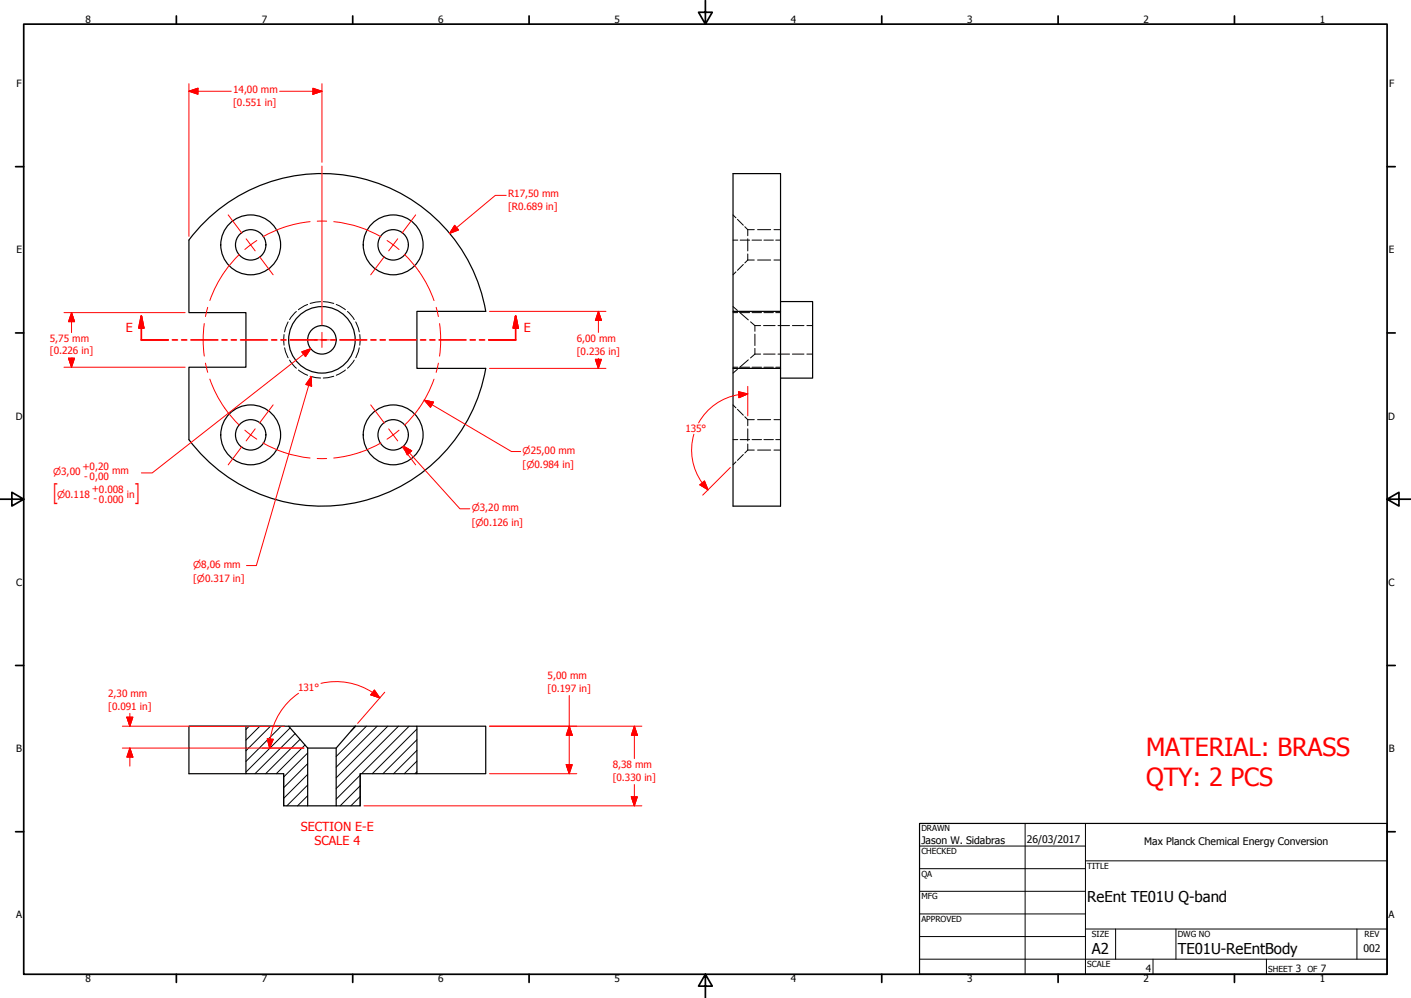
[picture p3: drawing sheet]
<svg xmlns="http://www.w3.org/2000/svg" width="594mm" height="420mm" viewBox="0 0 594 420" stroke-linecap="round" stroke-linejoin="round" font-family="sans-serif">
<!-- layer: Hidden Narrow (ANSI) -->
<g fill="none" stroke="#000" stroke-width=".51">
<path d="M86.3 93.3a70 70 0 0 1 118.2 37.8h-29v24h29a70 70 0 0 1-52.6 56.1 70 70 0 0 1-72.4-26.1v-30.5h24v-23h-24v-30.5zM308.6 131.1v24h20M328.6 131.1h-20v-58h20v140h-20v-58M328.6 127h13.5v32.2h-13.5M103.5 305.7h18l8 9.2v24.4h-10.1v-13.6h-15.9zM103.5 305.7h-24v20h24M121.5 305.7h28M129.5 314.9h12M149.5 305.7h26v20h-23.8v13.6h-10.2v-24.4zM175.5 305.7h29v20h-29M119.4 325.7v13.6M129.5 339.3h12"/>
<path d="M151.7 325.7v13.6"/>
<circle cx="105.5" cy="103.1" r="6.4"/>
<circle cx="105.5" cy="103.1" r="12.6"/>
<circle cx="165.5" cy="103.1" r="6.4"/>
<circle cx="165.5" cy="103.1" r="12.6"/>
<circle cx="135.5" cy="143.1" r="6"/>
<circle cx="135.5" cy="143.1" r="14"/>
<circle cx="105.5" cy="183.1" r="6.4"/>
<circle cx="105.5" cy="183.1" r="12.6"/>
<circle cx="165.5" cy="183.1" r="6.4"/>
<circle cx="165.5" cy="183.1" r="12.6"/>
</g>
<!-- layer: Hidden (ANSI) -->
<g fill="none" stroke="#000" stroke-width=".42">
<path d="M308.6 90.5l1.3 1.2M310.5 92.4l2.5 2.4M313.6 95.4l1.2 1.3M314.8 96.7v2.6M314.8 96.7h2.8M319 96.7h5.5M325.9 96.7h2.7M308.6 101.1h2M309.9 114.4l-1.3 1.3M311.6 101.1h4M313 111.3l-2.5 2.5M314.8 100.5v5.1"/>
<path d="M314.8 106.9v2.6M314.8 109.5l-1.2 1.2M314.8 109.5h2.8M316.6 101.1h4M319 109.5h5.5M321.6 101.1h4M325.9 109.5h2.7M326.6 101.1h2M121.3 135.5l-1.5 4.2M124.8 131.1l-2.9 3.5M129.5 128.2l-3.9 2.2M135 127l-4.4 .7"/>
<path d="M136.1 127l4.4 .7M141.6 128.2l3.8 2.2M146.3 131.1l2.9 3.5M149.8 135.5l1.5 4.2M308.6 131.6h2M308.6 129.1l1.9 1.6M311.4 131.5l3.7 3.2M311.6 131.6h4M316 135.5l1.8 1.6M316.6 131.6h4M317.8 137.1v2.4M317.8 137.1h2.5"/>
<path d="M321.5 137.1h4.8M321.6 131.6h4M326.6 131.6h2M327.6 137.1h4.8M333.6 137.1h4.9M339.7 137.1h2.4M119.6 140.8v4.5M119.8 146.4l1.5 4.2M121.9 151.6l2.9 3.4M125.6 155.8l3.9 2.2M130.6 158.4l4.4 .8M140.5 158.4l-4.4 .8"/>
<path d="M145.4 155.8l-3.8 2.2M149.2 151.6l-2.9 3.4M151.3 146.4l-1.5 4.2M151.5 140.8v4.5M308.6 154.6h2M310.5 155.5l-1.9 1.6M311.6 154.6h4M315.1 151.5l-3.7 3.2M316.6 154.6h4M317.8 140.7v4.8M317.8 146.7v2.4M317.8 149.1l-1.8 1.6"/>
<path d="M317.8 149.1h2.5M321.5 149.1h4.8M321.6 154.6h4M326.6 154.6h2M327.6 149.1h4.8M333.6 149.1h4.9M339.7 149.1h2.4M308.6 170.5l1.3 1.2M310.5 172.3l2.5 2.5M313.6 175.5l1.2 1.2M314.8 176.7v2.5M314.8 176.7h2.8"/>
<path d="M319 176.7h5.5M325.9 176.7h2.7M308.6 185.1h2M309.9 194.4l-1.3 1.3M311.6 185.1h4M313 191.3l-2.5 2.5M314.8 180.5v5.2M314.8 186.9v2.6M314.8 189.5l-1.2 1.2M314.8 189.5h2.8M316.6 185.1h4M319 189.5h5.5"/>
<path d="M321.6 185.1h4M325.9 189.5h2.7M326.6 185.1h2"/>
</g>
<!-- layer: Symbol (ANSI) -->
<g fill="none" stroke="#f00" stroke-width=".72">
<path d="M59.5 133.1l1 5h-2zM59.5 133.1v10h11.3M217.1 133.1l1 5h-2zM217.1 133.1v10h-11.3M72.6 143.1h2.1M76.5 143.1h2.1M80.4 143.1h11.3M93.5 143.1h2.1M97.4 143.1h2.1M101.3 143.1h11.3M114.4 143.1h2.1M118.3 143.1h2.1"/>
<path d="M122.2 143.1h11.3M135.3 143.1h2.1M139.2 143.1h2.1M143.1 143.1h11.3M156.2 143.1h2.1M160.1 143.1h2.1M164 143.1h11.3M177.1 143.1h2.1M181 143.1h2.1M184.9 143.1h11.3M198 143.1h2.1M201.9 143.1h2.1"/>
</g>
<g fill="#f00" stroke="#f00" stroke-width=".72">
<path d="M59.5 133.1l1 5z"/>
<path d="M59.5 133.1l1 5h-2z"/>
<path d="M217.1 133.1l1 5z"/>
<path d="M217.1 133.1l1 5h-2z"/>
</g>
<!-- layer: Section Line (ANSI) -->
<g fill="none" stroke="#000" stroke-width=".72">
<path d="M10 10.2h574v400h-574zM74.3 6.7v3.5M148.5 6.7v3.5M222.8 6.7v3.5M297 .1v10.1l-2.9-5h5.8l-2.9 5M371.2 6.7v3.5M445.5 6.7v3.5M519.7 6.7v3.5M6.6 70.2h3.4M584 70.2h3.4M6.6 140.2h3.4M584 140.2h3.4"/>
<path d="M0 210.2h10l-5-2.9v5.7l5-2.8M584 210.2l5 2.8v-5.7l-5 2.9h10M6.6 280.2h3.4M584 280.2h3.4M6.6 350.2h3.4M584 350.2h3.4M74.3 410.2v3.4M148.5 410.2v3.4M222.8 410.2v3.4M297 410.2l2.9 5h-5.8l2.9-5v10M371.2 410.2v3.4M445.5 410.2v3.4"/>
<path d="M519.7 410.2v3.4"/>
</g>
<!-- layer: Visible (ANSI) -->
<g fill="none" stroke="#000" stroke-width=".42">
<path d="M387.2 356.2h69.8M431.6 346.7v63.5M457 346.7v63.5M387.2 365.7h69.8M387.2 375.2h69.8M457 362.4h127M387.2 384.8h69.8M387.2 394.3h69.8M457 391.1h127M469.7 391.1v12.7M495.1 391.1v12.7M571.3 391.1v12.7"/>
<path d="M387.2 403.8h196.8M485.5 403.8v6.4M533.2 403.8v6.4"/>
</g>
<path d="M387.2 346.7h196.8v63.5h-196.8z" fill="none" stroke="#000" stroke-width=".51"/>
<!-- layer: Title (ANSI) -->
<g fill="none" stroke="#000" stroke-width=".42">
<path d="M104.9 305.7l-1.4 1.4M109.4 305.7l-5.9 5.9M113.9 305.7l-10.4 10.4M118.4 305.7l-14.9 14.9M122.2 306.5l-18.7 18.6M124.2 308.8l-16.8 16.9M126.3 311.3l-14.5 14.4M128.4 313.6l-12.1 12.1M129.5 317l-10.1 10.1M149.8 305.7l-2 2M154.3 305.7l-12.8 12.8M158.8 305.7l-17.3 17.3"/>
<path d="M163.3 305.7l-21.8 21.8M167.8 305.7l-26.3 26.3M172.3 305.7l-20 20M175.5 315.9l-9.8 9.8M175.5 311.4l-14.3 14.3M175.5 306.9l-18.8 18.8M129.5 335l-4.2 4.3M129.5 330.5l-8.7 8.8M129.5 326l-10.1 10.1M129.5 321.5l-10.1 10.1M151.7 335.3l-4 4M151.7 330.8l-8.5 8.5"/>
<path d="M151.7 326.3l-10.2 10.1M175.5 324.9l-.8 .8M175.5 320.4l-5.3 5.3"/>
</g>
<!-- layer: Hatch (ANSI) -->
<g fill="none" stroke="#f00" stroke-width=".42">
<path d="M79.5 38.4l3.9-1.3v2.6zM79.5 38.4h17.9M79.5 35.2v64.3M117.7 38.4h17.9M131.7 37.1l3.9 1.3-3.9 1.3zM135.6 35.2v33.1M191.4 94.9l1.7 1.9-3.8 1.5zM213.1 82.3h-4.5l-19.3 16M26.9 131.6h51.1M30.1 131.6l1.3 3.8h-2.5zM30.1 131.6v8.4M206.1 131.1h49"/>
<path d="M251.9 131.1l1.3 3.8h-2.5zM251.9 131.1v8.9M26.9 154.6h51.1M28.9 150.8h2.5l-1.3 3.8zM30.1 150.8h.1M30.1 150.8v3.8M127 148.1l3.8-1.3-2.2 3.3zM130.8 146.8l-66.7 52.3h-4.6M131 158.6l.2 4-2.4-.7zM131 158.6l-23.1 79.5h-4.1M206.1 155.1h49M250.7 151.3h2.5l-1.3 3.8z"/>
<path d="M251.9 150.9v4.2M178.6 168.5l3.9 .8-1.2 2.2zM178.6 168.5l36.7 21.6h3.9M310.9 164.9l3.9 .9-3.7 1.6zM311 166.1a23.6 23.6 0 0 0-16.9 11.9M314.8 165.8l-3.8 .4M314.8 162.7v12.4M169.8 187.8l3.5 2-1.9 1.7zM169.8 187.8l23.9 26.4h4.1M292.1 182.8a23.7 23.7 0 0 0 6 23.4M307.5 196.8l-11.6 11.6M294.7 204.1l1.9-1.6 1.5 3.7z"/>
<path d="M125.7 291.9a28 28 0 0 0-12.2 23M135.1 287.7a28 28 0 0 1 21.8 3.8M156.9 291.5l3 2.3M157.6 290.5l2.3 3.3-3.8-1.3zM162 291.4l-11.4 13.1M239.7 292.8v32.9M51.5 305.7h68.5M51.5 314.9h76.5M53.4 301.9h2.5l-1.2 3.8zM54.7 314.9l1.2 3.8h-2.5zM54.7 300.3v5.4M54.7 314.9v7.7"/>
<path d="M112.5 311.1l2.6 .1-1.6 3.7zM206.1 305.7h64.2M239.7 305.7l1.2 3.8h-2.5zM267.1 305.7l1.3 3.8h-2.6zM267.1 305.7v13.7M153.2 339.3h117.1M206.1 325.7h36.7M238.4 321.9h2.5l-1.2 3.8zM265.8 335.4h2.6l-1.3 3.9zM267.1 330.3v9"/>
</g>
<g fill="#f00" stroke="#f00" stroke-width=".42">
<path d="M238.4 321.9l1.3 3.8z"/>
<path d="M238.4 321.9h2.5l-1.2 3.8z"/>
<path d="M239.7 305.7l1.2 3.8z"/>
<path d="M239.7 305.7l1.2 3.8h-2.5z"/>
<path d="M267.1 305.7l1.3 3.8z"/>
<path d="M267.1 305.7l1.3 3.8h-2.6z"/>
<path d="M265.8 335.4l1.3 3.9z"/>
<path d="M265.8 335.4h2.6l-1.3 3.9z"/>
<path d="M178.6 168.5l3.9 .8z"/>
<path d="M178.6 168.5l3.9 .8-1.2 2.2z"/>
<path d="M191.4 94.9l-2.1 3.4z"/>
<path d="M191.4 94.9l1.7 1.9-3.8 1.5z"/>
<path d="M251.9 131.1l1.3 3.8z"/>
<path d="M251.9 131.1l1.3 3.8h-2.5z"/>
<path d="M250.7 151.3l1.2 3.8z"/>
<path d="M250.7 151.3h2.5l-1.3 3.8z"/>
<path d="M30.1 131.6l1.3 3.8z"/>
<path d="M30.1 131.6l1.3 3.8h-2.5z"/>
<path d="M28.9 150.8l1.2 3.8z"/>
<path d="M28.9 150.8h2.5l-1.3 3.8z"/>
<path d="M131.7 39.7l3.9-1.3z"/>
<path d="M131.7 37.1l3.9 1.3-3.9 1.3z"/>
<path d="M79.5 38.4l3.9-1.3z"/>
<path d="M79.5 38.4l3.9-1.3v2.6z"/>
<path d="M130.8 146.8l-2.2 3.3z"/>
<path d="M127 148.1l3.8-1.3-2.2 3.3z"/>
<path d="M131 158.6l.2 4z"/>
<path d="M131 158.6l.2 4-2.4-.7z"/>
<path d="M112.5 311.1l1 3.8z"/>
<path d="M112.5 311.1l2.6 .1-1.6 3.7z"/>
<path d="M156.1 292.5l3.8 1.3z"/>
<path d="M157.6 290.5l2.3 3.3-3.8-1.3z"/>
<path d="M311.1 167.4l3.7-1.6z"/>
<path d="M310.9 164.9l3.9 .9-3.7 1.6z"/>
<path d="M294.7 204.1l3.4 2.1z"/>
<path d="M294.7 204.1l1.9-1.6 1.5 3.7z"/>
<path d="M169.8 187.8l3.5 2z"/>
<path d="M169.8 187.8l3.5 2-1.9 1.7z"/>
<path d="M53.4 301.9l1.3 3.8z"/>
<path d="M53.4 301.9h2.5l-1.2 3.8z"/>
<path d="M54.7 314.9l1.2 3.8z"/>
<path d="M54.7 314.9l1.2 3.8h-2.5z"/>
</g>
<!-- layer: Detail Boundary (ANSI) -->
<g fill="none" stroke="#f00" stroke-width=".42">
<path d="M135.6 69.9v67M96.1 90.5l5.7 7.6M175 90.5l-5.8 7.6M103.6 100.5l3.8 5.1M109.2 108l5.8 7.7M161.8 108l-5.7 7.7M167.4 100.5l-3.8 5.1M135.6 139.9v6.4M132.4 143.1h6.3M115 170.5l-5.8 7.6M156.1 170.5l5.7 7.6M101.8 188l-5.7 7.7"/>
<path d="M107.4 180.6l-3.8 5M163.6 180.6l3.8 5M169.2 188l5.8 7.7"/>
</g>
<!-- layer: Dimension (ANSI) -->
<g fill="none" stroke="#f00" stroke-width=".42">
<path d="M130.6 93.3a50 50 0 0 0-19.9 6.4M133.6 93.1h3.9M140.5 93.3a50 50 0 0 1 19.9 6.4M100.8 107.1a50 50 0 0 0-12.5 19.4M108.1 101.2l-5 3.9M163 101.3l5 3.8M170.2 107.1a50 50 0 0 1 12.5 19.4M86 136.2l-.5 6.9 .5 6.8M87.4 129.4l-.9 3.9M183.6 129.4l1 3.9M185.1 136.2l.4 6.9-.4 6.8M86.5 152.9l.9 3.8"/>
<path d="M88.3 159.6a50 50 0 0 0 12.5 19.5M182.7 159.6a50 50 0 0 1-12.5 19.5M184.6 152.9l-1 3.9M103.1 181.1l5 3.8M110.7 186.5a50 50 0 0 0 19.8 6.3M133.5 193h4M160.4 186.5a50 50 0 0 1-19.9 6.3M168 181.1l-5.1 3.8"/>
</g>
<g font-size="10.5" fill="#f00">
<text x="482.6" y="318.5">MATERIAL: BRASS</text>
<text x="482.6" y="331">QTY: 2 PCS</text>
</g>
<g font-size="9.3" fill="#f00">
<text x="22.4" y="210.6">[</text>
<text x="56.7" y="210.6">]</text>
</g>
<g font-size="6.3">
<text x="457.8" y="379.6">ReEnt TE01U Q-band</text>
<text x="459.7" y="401.7">A2</text>
<text x="495.9" y="401.8">TE01U-ReEntBody</text>
</g>
<g font-size="5.2" fill="#f00">
<text x="53" y="139.6">E</text>
<text x="220.6" y="139.6">E</text>
<text x="126.7" y="349.7">SECTION E-E</text>
<text x="132.4" y="355.9">SCALE 4</text>
</g>
<g font-size="4.4">
<text x="387.9" y="355.3">Jason W. Sidabras</text>
<text x="432.4" y="354.7">26/03/2017</text>
<text x="481.8" y="355.7">Max Planck Chemical Energy Conversion</text>
<text x="574.1" y="401">002</text>
</g>
<g font-size="4.2">
<text x="36" y="9.8">8</text>
<text x="110.2" y="9.8">7</text>
<text x="184.5" y="9.8">6</text>
<text x="258.7" y="9.8">5</text>
<text x="333" y="9.8">4</text>
<text x="407.2" y="9.8">3</text>
<text x="481.5" y="9.8">2</text>
<text x="555.7" y="9.8">1</text>
<text x="7" y="36.7">F</text>
<text x="584.8" y="36.7">F</text>
<text x="6.9" y="106.7">E</text>
<text x="584.8" y="106.7">E</text>
<text x="6.6" y="176.7">D</text>
<text x="584.5" y="176.7">D</text>
<text x="6.8" y="246.7">C</text>
<text x="584.7" y="246.7">C</text>
<text x="6.8" y="316.7">B</text>
<text x="584.7" y="316.7">B</text>
<text x="6.8" y="386.7">A</text>
<text x="584.6" y="386.7">A</text>
<text x="36" y="413.6">8</text>
<text x="110.2" y="413.6">7</text>
<text x="184.5" y="413.6">6</text>
<text x="258.7" y="413.6">5</text>
<text x="333" y="413.6">4</text>
<text x="407.2" y="413.6">3</text>
<text x="481.5" y="413.6">2</text>
<text x="482.4" y="409.4">4</text>
<text x="545.5" y="409.3">3</text>
<text x="555.7" y="413.6">1</text>
<text x="556" y="409.3">7</text>
</g>
<g font-size="4.2" fill="#f00">
<text x="98.1" y="39.2">14,00 mm</text>
<text x="98.1" y="44.6">[0.551 in]</text>
<text x="213.9" y="83">R17,50 mm</text>
<text x="213.9" y="88.4">[R0.689 in]</text>
<text x="21" y="143.8">5,75 mm</text>
<text x="242.8" y="143.9">6,00 mm</text>
<text x="21" y="149.2">[0.226 in]</text>
<text x="242.8" y="149.3">[0.236 in]</text>
<text x="288.6" y="182">135°</text>
<text x="34.7" y="197.9">+0,20</text>
<text x="220" y="197.2">[⌀0.984 in]</text>
<text x="35.5" y="202.2">- 0,00</text>
<text x="47.2" y="199.7">mm</text>
<text x="38.6" y="207.2">+0.008</text>
<text x="53.4" y="209.5">in</text>
<text x="39.4" y="211.5">- 0.000</text>
<text x="198.6" y="221.3">[⌀0.126 in]</text>
<text x="81.3" y="245.2">[⌀0.317 in]</text>
<text x="230.6" y="285.8">5,00 mm</text>
<text x="45.6" y="293.3">2,30 mm</text>
<text x="125.5" y="291">131°</text>
<text x="230.6" y="291.2">[0.197 in]</text>
<text x="45.6" y="298.7">[0.091 in]</text>
<text x="258" y="323.3">8,38 mm</text>
<text x="258" y="328.7">[0.330 in]</text>
</g>
<g font-size="4" fill="#f00">
<text x="220" y="191.2">⌀25,00 mm</text>
<text x="22.4" y="199.9">⌀3,00</text>
<text x="24" y="209.6">⌀0.118</text>
<text x="198.6" y="215.3">⌀3,20 mm</text>
<text x="81.3" y="239.2">⌀8,06 mm</text>
</g>
<g font-size="3.5">
<text x="387.9" y="350">DRAWN</text>
<text x="387.9" y="359.5">CHECKED</text>
<text x="457.8" y="365.7">TITLE</text>
<text x="387.9" y="369.1">QA</text>
<text x="387.9" y="378.6">MFG</text>
<text x="387.9" y="388.1">APPROVED</text>
<text x="459.8" y="394.5">SIZE</text>
<text x="495.9" y="394.5">DWG NO</text>
<text x="574.5" y="394.4">REV</text>
<text x="457.8" y="407.2">SCALE</text>
<text x="534" y="409.3">SHEET</text>
<text x="550.4" y="409.3">OF</text>
</g>
</svg>
